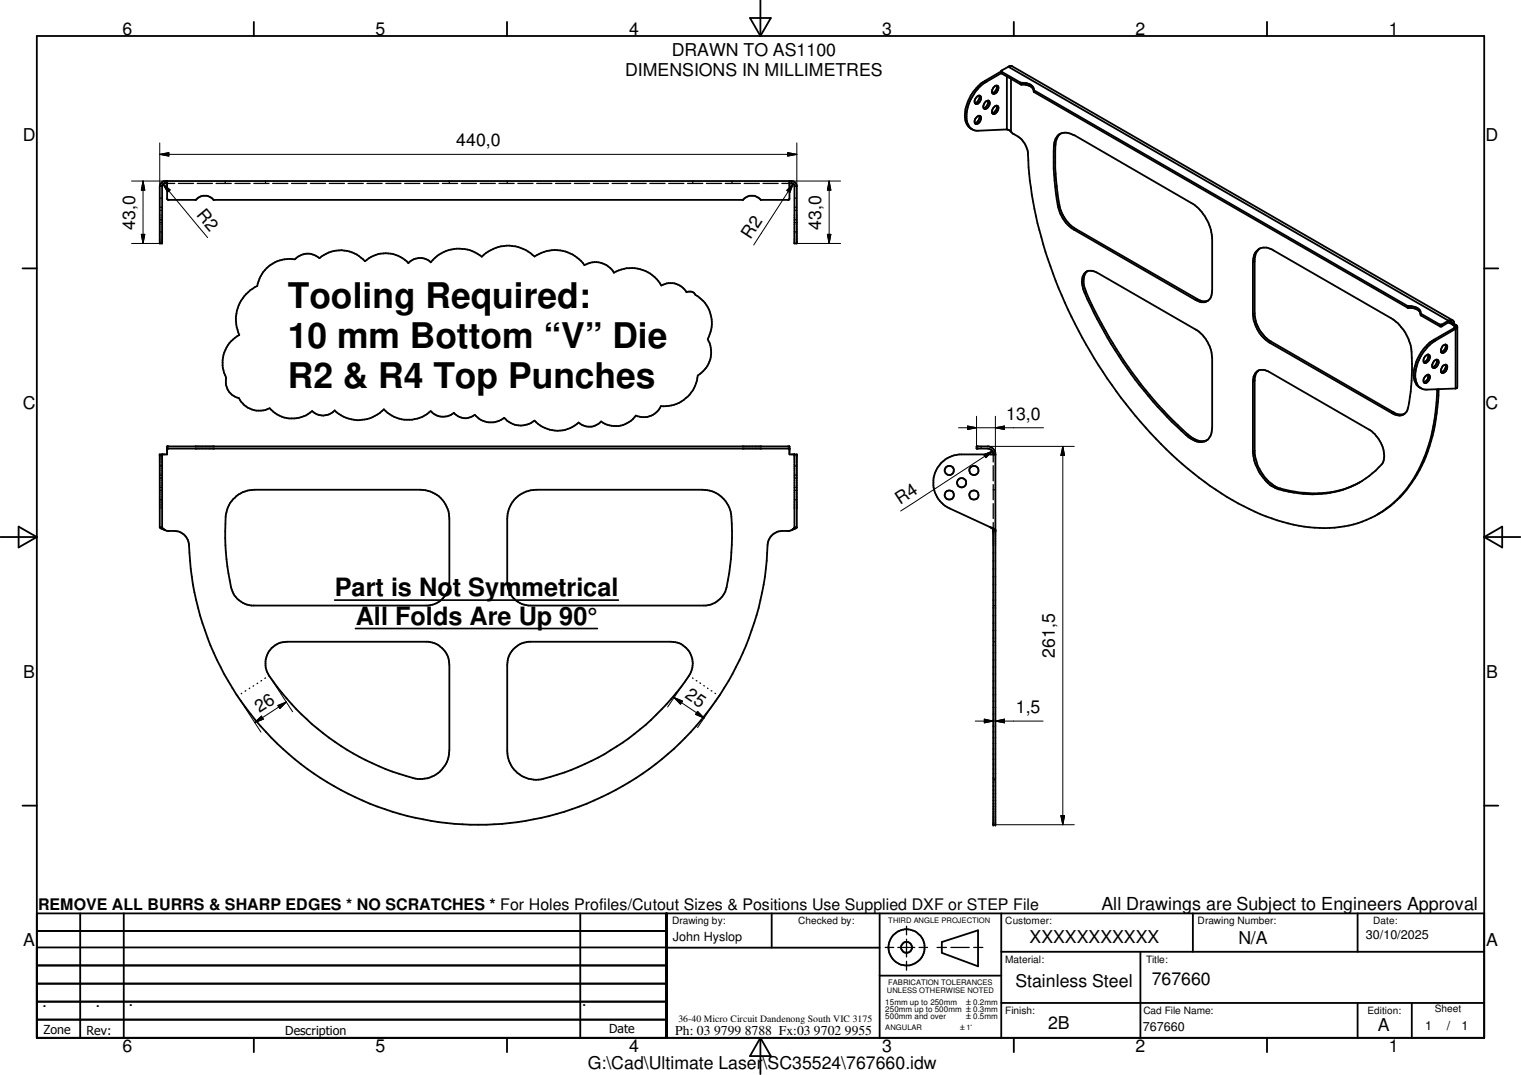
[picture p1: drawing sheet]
<svg xmlns="http://www.w3.org/2000/svg" width="297mm" height="210mm" viewBox="0 0 297 210" stroke-linecap="round" stroke-linejoin="round" font-family="sans-serif">
<g fill="none" stroke="#000" stroke-width=".35">
<path d="M7.2 7h282.7v195.6h-282.7zM49.6 4.3v2.7M99 4.3v2.7M146.5 3.5h4l-2 3.5zM148.5 0v7M190.8 18.8l.3-.1a.63 .63 0 0 1 .5 .4 .63 .63 0 0 1-.2 .7l-.4 .4-.4 .1a.9 .9 0 0 1 .2-1.5zM191.2 18.7a1.27 1.27 0 0 1-.8 1.5M192.4 15.8a8.1 8.1 0 0 0-3.9 7.8 2.48 2.48 0 0 0 2.5 1.9l5.6-.2M192.4 15.8l.3 .2M192.4 19.9a.47 .47 0 0 1 .6-.3 .47 .47 0 0 1 .3 .6 .96 .96 0 0 1-1.1 1.1l-.2-.5zM192.7 16a8.4 8.4 0 0 0-3.9 7.1l.2 1a1.92 1.92 0 0 0 .9 1.2M193 19.6a1.27 1.27 0 0 1-.9 1.5"/>
<path d="M194 17.1l.3-.3 .4-.1a.9 .9 0 0 1-.1 1.4 .5 .5 0 0 1-.8 .1 .5 .5 0 0 1 0-.7zM194.6 16.7a1.19 1.19 0 0 1-.8 1.5M195.6 14.3l-2.9 1.7M195.6 14l-.1-.1-3.1 1.9M195.6 14v.4l3.7 2.1M195.6 14l3.7 2.1M196.6 14.9v10.4M196.9 13l-1.3 .8v.5M196.9 13l86 49.6M196.9 13l.7-.1 86.1 49.6M197.4 15.4v10.3M198 4.3v2.7"/>
<path d="M199.3 16.1a2.61 2.61 0 0 1 2.5 1.1l.2 .8M199.3 16.1v.4M199.3 16.5a3.4 3.4 0 0 1 2.2 .6l.4 .6M199.6 16.2v.3M201.9 17.6l.1 .1M202 17.7v.3M202 17.7l72.9 42M202 18l72.9 42.1M247.4 4.3v2.7M32.6 35.8l-.7 .1-.2 .3v11.3h-.5v-11.1l.2-.6 .4-.4 .4-.1h122.4l.7 .4 .3 .7v11.1h-.5v-11.3l-.2-.3-.7-.1M32.6 35.3v3.5l.2 .2h5.4a2.3 2.3 0 0 1 3.5 0h103.4a2.27 2.27 0 0 1 3.5 0h5.5l.1-3.7M190.8 22.8l.5-.2a1.03 1.03 0 0 1-.8 1.6 .95 .95 0 0 1 .3-1.4z"/>
<path d="M191.2 22.6a1.21 1.21 0 0 1-.8 1.4M194 21.1l.3-.4h.6a1.17 1.17 0 0 1-.9 1.6l-.3-.4zM194.6 20.6a1.21 1.21 0 0 1-.8 1.5M196.6 25.3l.5 .1 .3 .3M197.4 25.7l.3 .3a4.9 4.9 0 0 1 3 4 79.7 79.7 0 0 0 7.2 29.1 90.6 90.6 0 0 0 26.2 34.2 45.5 45.5 0 0 0 20.6 9.5 21.3 21.3 0 0 0 15.3-3M205.8 28.4a2.35 2.35 0 0 1 2.1-2.5l.9 .1 1 .4 22.9 13.3a9 9 0 0 1 4 6.9v10.1a1.98 1.98 0 0 1-.9 2.1 1.98 1.98 0 0 1-2.3-.2M205.8 28.4a52.2 52.2 0 0 0 .8 11.7M206.1 28.3v1.1a52.3 52.3 0 0 0 .8 10.6M206.1 28.3l-.3 .1M206.9 40a7.1 7.1 0 0 0 3.1 4.7M206.9 40l-.3 .1M207.1 26.1l-.7 .9-.3 1.3"/>
<path d="M4.4 52.4h2.8M52.1 52.4a6.4 6.4 0 0 1 5.5-1.8 3.4 3.4 0 0 1 4.8-.2 6.3 6.3 0 0 1 8.9 .6 6.1 6.1 0 0 1 8.5 .4 3 3 0 0 1 4.3-.2 7.1 7.1 0 0 1 10-1.1 7.3 7.3 0 0 1 10.3 0 7 7 0 0 1 9.7 1.7 4.2 4.2 0 0 1 5.8 1.5 6.7 6.7 0 0 1 9.3 2.5 3.5 3.5 0 0 1 4.9 1.3 1.23 1.23 0 0 1 1.7 .5 6.4 6.4 0 0 1 2.4 8.6 5.2 5.2 0 0 1-1.9 7.1 6.7 6.7 0 0 1-7.2 6 3.7 3.7 0 0 1-4.9 1.9 4.8 4.8 0 0 1-6.8 1.1 3 3 0 0 1-4.4 .2 6.1 6.1 0 0 1-8.6-.4 4.2 4.2 0 0 1-5.9-.5 4.1 4.1 0 0 1-5.8-.6 2.85 2.85 0 0 1-4.1-.4 3.2 3.2 0 0 1-4.5-.3 6.6 6.6 0 0 1-8.4 .3l-.7-.7a6.7 6.7 0 0 1-9.6 .2 3.1 3.1 0 0 1-4.4 .2 5.8 5.8 0 0 1-8.3-.6 4.5 4.5 0 0 1-6.1-2 3.3 3.3 0 0 1-2.4-4 6.2 6.2 0 0 1 2.5-8.3 7.2 7.2 0 0 1 3.5-9.6 6.5 6.5 0 0 1 1.9-3.4zM206.6 40.1a7.1 7.1 0 0 0 3.1 4.7M209.7 44.8l23.8 13.8M210 44.7l23.8 13.7M210 44.7l-.3 .1M211.8 57.2a3.5 3.5 0 0 1 .2-4 2.1 2.1 0 0 1 2.3 .1l19.2 11a7.1 7.1 0 0 1 3.2 5.5v13.7a2.37 2.37 0 0 1-.9 2.3 2.37 2.37 0 0 1-2.5 .3l-1.6-1.1M211.8 57.2a80 80 0 0 0 19.9 27.8M212.1 57.1a81.8 81.8 0 0 0 19.9 27.7M212.1 57.1l-.3 .1M212.3 53a3.3 3.3 0 0 0-.3 3.7l.1 .4M233.8 58.4l1.1 .4 1-.1"/>
<path d="M233.8 58.4l-.3 .2M244.7 51.2v10.1M244.7 51.2a2.48 2.48 0 0 1 2-2.9h.7l1 .4 23.3 13.4a7.5 7.5 0 0 1 2.7 2.8 8.5 8.5 0 0 1 1.3 5 31.1 31.1 0 0 1-1 10.5 1.96 1.96 0 0 1-2.8 .3M245 51l-.3 .2M246 48.5l-.7 .9-.3 1.2v10.9a7.3 7.3 0 0 0 3.2 5.2M274.9 59.7h.1a2.75 2.75 0 0 1 2.3 .9l.2 1M274.9 59.7v.4M275.1 59.8v.3M289.9 52.4h2.7M244.7 74.5a1.95 1.95 0 0 1 2.4-2.2l20.2 11.6a6 6 0 0 1 2.8 6.3 14.1 14.1 0 0 1-4.8 4.1M244.7 74.5v13.7M244.7 61.3a7.3 7.3 0 0 0 3.2 5.6"/>
<path d="M245 61.2l-.3 .1M245 74.3l-.3 .2M245.8 72.3l-.6 .9-.2 .8v14.4a8.4 8.4 0 0 0 5 7M247.9 66.9l24 13.8M248.2 66.7l24 13.8M248.2 66.7l-.3 .2M274.9 60.1a2.61 2.61 0 0 1 2.5 1M277.4 61.2l.1 .4 3.7 2.1M277.5 61.3l3.7 2.1M277.5 75.8l.9 .3 5.9-.2M278.3 73.5l.2-.1a.48 .48 0 0 1 .7 0 .48 .48 0 0 1-.1 .7 .71 .71 0 0 1-1 .6l-.1-.6zM278.9 69.2a1.21 1.21 0 0 1-.9 1.5"/>
<path d="M278.9 73.2v.4a1.11 1.11 0 0 1-.9 1M278.9 69.2a1.28 1.28 0 0 0-.9 1.5M278.9 69.2a.61 .61 0 0 1 .2 1l-.6 .6-.3 .1-.2-.2M280 66.3a8.5 8.5 0 0 0-3.9 7.6l.2 .6a1.88 1.88 0 0 0 1.2 1.3M280 66.3l.3 .2M280.2 70.4a.48 .48 0 0 1 .6-.1 .48 .48 0 0 1 .1 .7l-.4 .6-.3 .2h-.3a1.14 1.14 0 0 1 .3-1.4zM280.3 66.5a8.3 8.3 0 0 0-3.8 7.5l.4 1.3 .6 .5M280.6 70.2a1.25 1.25 0 0 1-.9 1.5M280.7 76.2a32.8 32.8 0 0 1-6 19.3l-1.9 2-2.8 2.3M280.7 76v.2M280.9 76l-.2 .2M281 76a34 34 0 0 1-4.7 17.4 19.4 19.4 0 0 1-6.3 6.5"/>
<path d="M281.2 63.4h.4M281.2 63.4v.3M281.2 63.7h.4M281.6 63.4v.3M281.7 67.6l.2-.2a.48 .48 0 0 1 .6 0 .48 .48 0 0 1 .1 .6l-.2 .5a.49 .49 0 0 1-.6 .4 .49 .49 0 0 1-.4-.5zM282.3 71.2a1.11 1.11 0 0 1-.9 1.4M282.3 67.3a1.21 1.21 0 0 1-.9 1.4M282.3 71.2l-.3 .1a1.34 1.34 0 0 0-.6 1.3M282.3 71.2l.3 .2v.4a1.19 1.19 0 0 1-.8 1.1l-.4-.3M282.9 62.6l-1.3 .8M282.9 62.9l-1.3 .8M282.9 62.9l.8 .5"/>
<path d="M282.9 62.6v.3M282.9 62.9h.5l.3 .5M283.7 62.5l.3 .4v.3M283.7 62.5l-.3-.1-.5 .2M283.7 63.4l.3 .2M284 63.2l.5 .4 .1 .2M284 63.2l-.3 .2M284 64.1l-4 2.2M284 63.6v.5M284 63.6l.1 .2-.1 .3M284 64.1l.3 .1M284.3 64.2l-4 2.3"/>
<path d="M284.3 64.2v11.7M284.3 63.4l-.3 .2M284.6 75.6l-.3 .3M284.6 63.8l-.3 .4M284.6 63.8v11.8M31.7 88.7v14.3l.5 .5M32.6 87.6h121.6M45.5 97.5a5.9 5.9 0 0 1 4.2-1.9h32.4a5.6 5.6 0 0 1 5.7 5.7v12.4a4.6 4.6 0 0 1-4.2 4.5h-34.5a4.6 4.6 0 0 1-4-3.5 48.6 48.6 0 0 1-1-14.2 5.7 5.7 0 0 1 1.4-3zM100.7 97.3l1.2-.9a5.5 5.5 0 0 1 2.8-.8h32.5a5.7 5.7 0 0 1 5.6 5.3 45.7 45.7 0 0 1-1.2 14.6 4.9 4.9 0 0 1-3.7 2.7h-34.7a4.6 4.6 0 0 1-4.1-4.5v-12.4a5.9 5.9 0 0 1 1.6-4zM155.1 88.7v14.3l-.5 .5M194 88.7a1.14 1.14 0 0 0-1.1-1.1h-2.2v-.4h2.4a1.61 1.61 0 0 1 1.3 1.3v72.5h-.4v-57.7l-.6-.3M194.4 88.7h-7.1a5.5 5.5 0 0 0-5 4.6 5.5 5.5 0 0 0 3.2 6l7.9 3.7"/>
<path d="M232 84.8a3.6 3.6 0 0 0 3.7 1.2M232 84.8l-.3 .2M244.7 88.2a9.5 9.5 0 0 0 2.9 6.2l.7 .5 1.4 .6M245 88l-.3 .2M250 95.4l-.3 .1M265 94.5a20.9 20.9 0 0 1-15 .9M265.7 94.1a20.4 20.4 0 0 1-16 1.4M270 99.9l-1 .6M272.2 80.5l1.1 .4 1-.1M272.2 80.5l-.3 .2M.1 104.9h7.1M3.6 102.8l3.6 2.1-3.6 2z"/>
<path d="M31.2 103l.5 .3 1.1 .4a3.8 3.8 0 0 1 3.1 .7l.5 .5 .4 .8a66.4 66.4 0 0 0 2.3 14.5 56.6 56.6 0 0 0 61.4 40.4 56.6 56.6 0 0 0 49.4-54.5 2.88 2.88 0 0 1 2.8-2.4h1.3l.6-.2M31.2 103v-14.3h1.4v-1.5h121.6v1.5h1.4v14.3M31.2 103h.5M155.1 103h.5M155.6 103l-1 .5M193.4 103l1 .4M194 103.7h.4M194 103.5h.4M289.9 104.9h7M289.9 104.9l3.5-2.1v4.1zM53 126.5l.4-.2a3.9 3.9 0 0 1 2.6-1h27.6a4.6 4.6 0 0 1 4.2 4.5v16.7a5.6 5.6 0 0 1-7.2 5.4 48.9 48.9 0 0 1-28.4-20.7 4.3 4.3 0 0 1 .8-4.7zM100.2 126.8l1.4-1 1.6-.5h27.8a4.2 4.2 0 0 1 3.6 6.6 48.7 48.7 0 0 1-29.4 20.3 5.6 5.6 0 0 1-6.1-5.6v-16.8l.3-1.6z"/>
<path d="M4.4 157.3h2.8M289.9 157.3h2.7M7.2 178.4h282.7M15.7 178.4v24.2M24.2 178.4v24.2M113.3 178.4v24.2M130 178.4v24.2M130.2 178.4v24.2M150.7 178.4v6.6M171.8 178.4v24.2M195.5 178.4v24.2M233 178.4v7.4"/>
<path d="M265.1 178.4v7.4M7.2 181.8h123M7.2 185h123M7.2 188.5h123M7.2 192.1h123M7.2 195.6h123M7.2 199.1h123M130.2 185h41.6M171.8 190.5h23.7M183.9 183.9l7.1-2.2v7l-7.1-2.6zM195.5 185.8h94.4M195.5 195.8h94.4"/>
<path d="M222.7 185.8v16.8M265.1 195.8v6.8M275.7 195.8v6.8M49.6 202.6v2.8M99 202.6v2.8M148.5 202.6v7.1M148.5 202.6l2 3.6h-4zM198 202.6v2.8M247.4 202.6v2.8"/>
<circle cx="185.4" cy="91.8" r=".91"/>
<circle cx="185.4" cy="96.6" r=".89"/>
<circle cx="187.8" cy="94.2" r=".9"/>
<circle cx="190.2" cy="91.9" r=".9"/>
<circle cx="190.2" cy="96.7" r=".91"/>
<circle cx="177" cy="185" r="1.07"/>
<circle cx="177" cy="185" r="3.5"/>
</g>
<g fill="#000">
<circle cx="201.9" cy="17.5" r=".18"/>
<circle cx="31.2" cy="88.7" r=".18"/>
<circle cx="31.7" cy="88.7" r=".18"/>
<circle cx="32.7" cy="87.2" r=".18"/>
<circle cx="32.7" cy="87.6" r=".18"/>
<circle cx="154.2" cy="87.2" r=".18"/>
<circle cx="154.2" cy="87.6" r=".18"/>
<circle cx="155.1" cy="88.7" r=".18"/>
<circle cx="155.6" cy="88.7" r=".18"/>
<circle cx="194.4" cy="88.7" r=".18"/>
<circle cx="194" cy="103.7" r=".18"/>
<circle cx="194.4" cy="103.7" r=".18"/>
<circle cx="194" cy="161" r=".18"/>
<circle cx="194.4" cy="161" r=".18"/>
</g>
<g fill="none" stroke="#000" stroke-width=".25">
<path d="M31.2 36.4h.1M31.2 38.7h.2M31.4 36.4h.3M31.5 38.7h.2M32.2 35.3v.2M32.2 35.6v.2M32.6 35.8h1.5M34.8 35.8h3M38.5 35.8h3M42.2 35.8h3M44 35.3v.2M44 35.6v.2"/>
<path d="M45.9 35.8h2.9M49.6 35.8h2.9M51.9 35.3v.2M51.9 35.6v.2M53.3 35.8h2.9M56.9 35.8h3M60.6 35.8h3M64.3 35.8h3M68 35.8h2.9M71.7 35.8h2.9M75.4 35.8h2.9M79 35.8h3"/>
<path d="M82.7 35.8h3M86.4 35.8h3M87.8 35.3v.2M87.8 35.6v.2M90.1 35.8h2.9M93.8 35.8h2.9M97.4 35.8h3M99.1 35.3v.2M99.1 35.6v.2M101.1 35.8h3M104.8 35.8h3M108.5 35.8h3"/>
<path d="M112.2 35.8h2.9M115.9 35.8h2.9M119.5 35.8h3M123.2 35.8h3M126.9 35.8h3M130.6 35.8h3M134.3 35.8h2.9M135.3 35.3v.2M135.3 35.6v.2M138 35.8h2.9M141.6 35.8h3M143 35.3v.2"/>
<path d="M143 35.6v.2M145.3 35.8h3M149 35.8h3M152.7 35.8h1.5M154.6 35.3v.2M154.6 35.6v.2M155.1 36.4h.3M155.1 38.7h.2M155.4 38.7h.2M155.5 36.4h.1M31.2 45.3h.2M31.2 43.5h.2"/>
<path d="M31.2 42.9h.2M31.2 41.1h.2M31.2 40.5h.2M31.5 45.3h.2M31.5 43.5h.2M31.5 42.9h.2M31.5 41.1h.2M31.5 40.5h.2M155.1 45.3h.2M155.1 43.5h.2M155.1 42.9h.2M155.1 41.1h.2"/>
<path d="M155.1 40.5h.2M155.4 45.3h.2M155.4 43.5h.2M155.4 42.9h.2M155.4 41.1h.2M155.4 40.5h.2M31.2 92.8h.2M31.2 91h.2M31.2 95.2h.2M31.2 93.3h.2M31.2 97.6h.2M31.2 95.8h.2"/>
<path d="M31.5 92.8h.2M31.5 91h.2M31.5 95.2h.2M31.5 93.3h.2M31.5 97.6h.2M31.5 95.8h.2M155.1 92.8h.2M155.1 91h.2M155.1 95.2h.2M155.1 93.3h.2M155.1 97.6h.2M155.1 95.8h.2"/>
<path d="M155.4 92.8h.2M155.4 91h.2M155.4 95.2h.2M155.4 93.3h.2M155.4 97.6h.2M155.4 95.8h.2M191.6 87.2v.1M191.6 87.4v.2M194 88.7v1.5M194 90.9v3M194 94.6v3M194 98.3v3"/>
<path d="M194 95.6h.1M194.3 95.6h.1M194 102v1.5M194 118.2h.1M194.3 118.2h.1M46.4 135.9h.1M47.2 135.4l-.1 .1M48 134.9l-.1 .1M48.8 134.4l-.1 .1M49.5 133.9l-.1 .1M50.3 133.4l-.1 .1M51.1 132.9l-.1 .1"/>
<path d="M51.9 132.4l-.2 .1M52.5 131.9v.1M134.6 131.9v.1M135.3 132.4v.1M136 132.9l.1 .1M136.7 133.3l.1 .1M137.5 133.9h.1M138.2 134.4l.1 .1M138.9 134.9h.1M139.7 135.4h.1M140.4 135.9h.1M194 125.3h.1"/>
<path d="M194.3 125.3h.1M194 152.3h.1M194 152.1h.1M194.3 152.3h.1M194.3 152.1h.1M172.9 185h1.6M175.3 185h3.3M177 180.8v1.7M177 183.4v3.5M177 187.7v1.7M179.5 185h1.6M183 185h1.8"/>
<path d="M185.7 185h3.6M190.2 185h1.7"/>
</g>
<g fill="none" stroke="#000" stroke-width=".2">
<path d="M25.7 35.3h6.9M27.9 35.3l.4 1.8h-.7zM27.9 35.3v12.2M31.2 30.1l1.8-.3v.7zM31.2 30.1h124.4M31.2 27.9v8.5M31.8 35.9l1.4 1.2-.5 .4zM31.8 35.9l1.2 1.4-.8-.9M32.2 36.4h.1M32.2 36.4l8.4 10M153.8 29.8l1.8 .3-1.8 .4zM154.2 35.3h10"/>
<path d="M154.6 36.4h.1M154.6 36.4l-7.4 11.4M154.9 35.9l-.6 1.7-.6-.4zM154.9 35.9l-.9 1.5 .6-1M155.6 27.9v8.5M161.9 35.3l.4 1.8h-.7zM161.9 35.3v12.2M25.7 47.5h5.5M27.6 45.8h.7l-.4 1.7zM155.6 47.5h8.6M161.6 45.8h.7l-.4 1.7zM187.2 83.5h16.6"/>
<path d="M189 83.2l1.7 .3-1.7 .4zM190.7 81.3v5.9M192.1 88.8l1.7-.7-1.3 1.3zM192.9 88.7h.1M192.9 88.7l-17 11.1M192.9 87.2h16.9M193.8 88.1l-1.5 1 .6-.4M194.4 83.5l1.8-.3v.7zM194.4 81.3v7.4M207.6 87.2l.3 1.7h-.7zM207.6 87.2v73.8M46.4 135.9l4.6 7.1"/>
<path d="M52.5 131.9l4.6 7.1M54.3 137.8l1.6-.7-1.3 1.2zM55.9 137.1l-6.2 4M131.6 136.2l1.7 .7-.4 .6zM131.6 136.2l5.9 4M134.6 131.9l-4.2 6.1M136.2 138.9l1.3 1.3-1.7-.7zM140.4 135.9l-4.2 6.2M49.7 141.1l1.4-1.3 .3 .6zM190.5 140.8h13.2M192.2 140.4l1.8 .4-1.8 .3zM194.4 140.8l1.8-.4v.7z"/>
<path d="M207.2 159.3h.7l-.3 1.7zM194.4 161h15.4"/>
</g>
<g fill="#000">
<path d="M27.9 35.3l.4 1.8h-.7zM31.2 30.1l1.8-.3v.7zM31.8 35.9l1.4 1.2-.5 .4zM153.8 29.8l1.8 .3-1.8 .4zM154.9 35.9l-.6 1.7-.6-.4zM161.9 35.3l.4 1.8h-.7zM27.6 45.8h.7l-.4 1.7zM161.6 45.8h.7l-.4 1.7zM189 83.2l1.7 .3-1.7 .4zM192.1 88.8l1.7-.7-1.3 1.3zM194.4 83.5l1.8-.3v.7zM207.6 87.2l.3 1.7h-.7z"/>
<path d="M49.7 141.1l1.4-1.3 .3 .6zM54.3 137.8l1.6-.7-1.3 1.2zM131.6 136.2l1.7 .7-.4 .6zM136.2 138.9l1.3 1.3-1.7-.7zM192.2 140.4l1.8 .4-1.8 .3zM194.4 140.8l1.8-.4v.7zM207.2 159.3h.7l-.3 1.7z"/>
</g>
<path d="M65.4 117.2h55.4M69.4 122.7h47.3" fill="none" stroke="#000" stroke-width=".33"/>
<g font-size="6.9">
<text x="56.2" y="60.2">Tooling Required:</text>
<text x="56.2" y="68">10 mm Bottom “V” Die</text>
<text x="56.2" y="75.8">R2 &amp; R4 Top Punches</text>
</g>
<g font-size="4.9">
<text x="65.4" y="116.4">Part is Not Symmetrical</text>
<text x="69.5" y="122">All Folds Are Up 90°</text>
</g>
<g font-size="3.5">
<text x="23.9" y="6.8">6</text>
<text x="73.4" y="6.8">5</text>
<text x="122.8" y="6.8">4</text>
<text x="131.2" y="11">DRAWN TO AS1100</text>
<text x="172.3" y="6.8">3</text>
<text x="221.8" y="6.8">2</text>
<text x="271.2" y="6.8">1</text>
<text x="122.1" y="14.9">DIMENSIONS IN MILLIMETRES</text>
<text x="4.4" y="27.5">D</text>
<text x="89.1" y="28.6">440,0</text>
<text x="290.1" y="27.5">D</text>
<text x="38.2" y="41.9" transform="rotate(50 38.2 41.9)">R2</text>
<text x="26.4" y="44.8" transform="rotate(-90 26.4 44.8)">43,0</text>
<text x="146.6" y="46.8" transform="rotate(-57 146.6 46.8)">R2</text>
<text x="160.4" y="44.8" transform="rotate(-90 160.4 44.8)">43,0</text>
<text x="4.4" y="79.9">C</text>
<text x="196.5" y="82">13,0</text>
<text x="290.1" y="79.9">C</text>
<text x="175.8" y="98.6" transform="rotate(-33 175.8 98.6)">R4</text>
<text x="206" y="128.4" transform="rotate(-90 206 128.4)">261,5</text>
<text x="4.5" y="132.3">B</text>
<text x="133.6" y="136.2" transform="rotate(34 133.6 136.2)">25</text>
<text x="290.2" y="132.3">B</text>
<text x="50.7" y="139.2" transform="rotate(-33 50.7 139.2)">26</text>
<text x="198.4" y="139.2">1,5</text>
<text x="215.1" y="177.7">All Drawings are Subject to Engineers Approval</text>
<text x="4.5" y="184.7">A</text>
<text x="201.1" y="184.2">XXXXXXXXXXX</text>
<text x="241.8" y="184.2">N/A</text>
<text x="290.2" y="184.7">A</text>
<text x="8.2" y="196.6">.</text>
<text x="18.7" y="196.6">.</text>
<text x="25.1" y="196.5">.</text>
<text x="113.6" y="196.5">.</text>
<text x="198.3" y="192.7">Stainless Steel</text>
<text x="224.9" y="192.4">767660</text>
<text x="204.7" y="200.9">2B</text>
<text x="269.1" y="201.3">A</text>
<text x="23.9" y="205.4">6</text>
<text x="73.4" y="205.4">5</text>
<text x="114.8" y="208.7">G:\Cad\Ultimate Laser\SC35524\767660.idw</text>
<text x="122.8" y="205.4">4</text>
<text x="172.3" y="205.4">3</text>
<text x="221.8" y="205.4">2</text>
<text x="271.2" y="205.4">1</text>
</g>
<text font-size="3.1" x="7.4" y="177.7">REMOVE ALL BURRS &amp; SHARP EDGES * NO SCRATCHES * For Holes Profiles/Cutout Sizes &amp; Positions Use Supplied DXF or STEP File</text>
<text font-size="2.7" x="131.9" y="202.1">Ph: 03 9799 8788 Fx:03 9702 9955</text>
<g font-size="2.5">
<text x="131.4" y="183.7">John Hyslop</text>
<text x="266.7" y="183.3">30/10/2025</text>
<text x="223.2" y="201.3">767660</text>
<text x="278.3" y="201.1">1</text>
<text x="282.5" y="201.1">/</text>
<text x="285.4" y="201.1">1</text>
</g>
<g font-size="2.4">
<text x="8.5" y="201.9">Zone</text>
<text x="16.9" y="202">Rev:</text>
<text x="55.7" y="202.2">Description</text>
<text x="119" y="201.6">Date</text>
</g>
<g font-size="2">
<text x="131.3" y="180.5">Drawing by:</text>
<text x="155.9" y="180.5">Checked by:</text>
<text x="196.3" y="180.5">Customer:</text>
<text x="233.9" y="180.5">Drawing Number:</text>
<text x="268.2" y="180.5">Date:</text>
<text x="196.3" y="188">Material:</text>
<text x="223.8" y="188">Title:</text>
<text x="196.3" y="198">Finish:</text>
<text x="223.3" y="198">Cad File Name:</text>
<text x="267" y="198">Edition:</text>
<text x="280.2" y="197.6">Sheet</text>
</g>
<text font-size="1.9" x="132.5" y="199.5">36-40 Micro Circuit Dandenong South VIC 3175</text>
<g font-size="1.6">
<text x="172.9" y="196.2">15mm up to 250mm</text>
<text x="172.9" y="197.6">250mm up to 500mm ±0.3mm</text>
<text x="172.9" y="198.9">500mm and over</text>
</g>
<g font-size="1.5">
<text x="173.5" y="180.1">THIRD ANGLE PROJECTION</text>
<text x="173.2" y="193.9">UNLESS OTHERWISE NOTED</text>
<text x="173.4" y="192.3">FABRICATION TOLERANCES</text>
<text x="188.7" y="196.2">±0.2mm</text>
<text x="172.9" y="201">ANGULAR</text>
<text x="188.7" y="198.9">±0.5mm</text>
</g>
<text font-size="1.4" x="187.5" y="201">±1°</text>
</svg>
